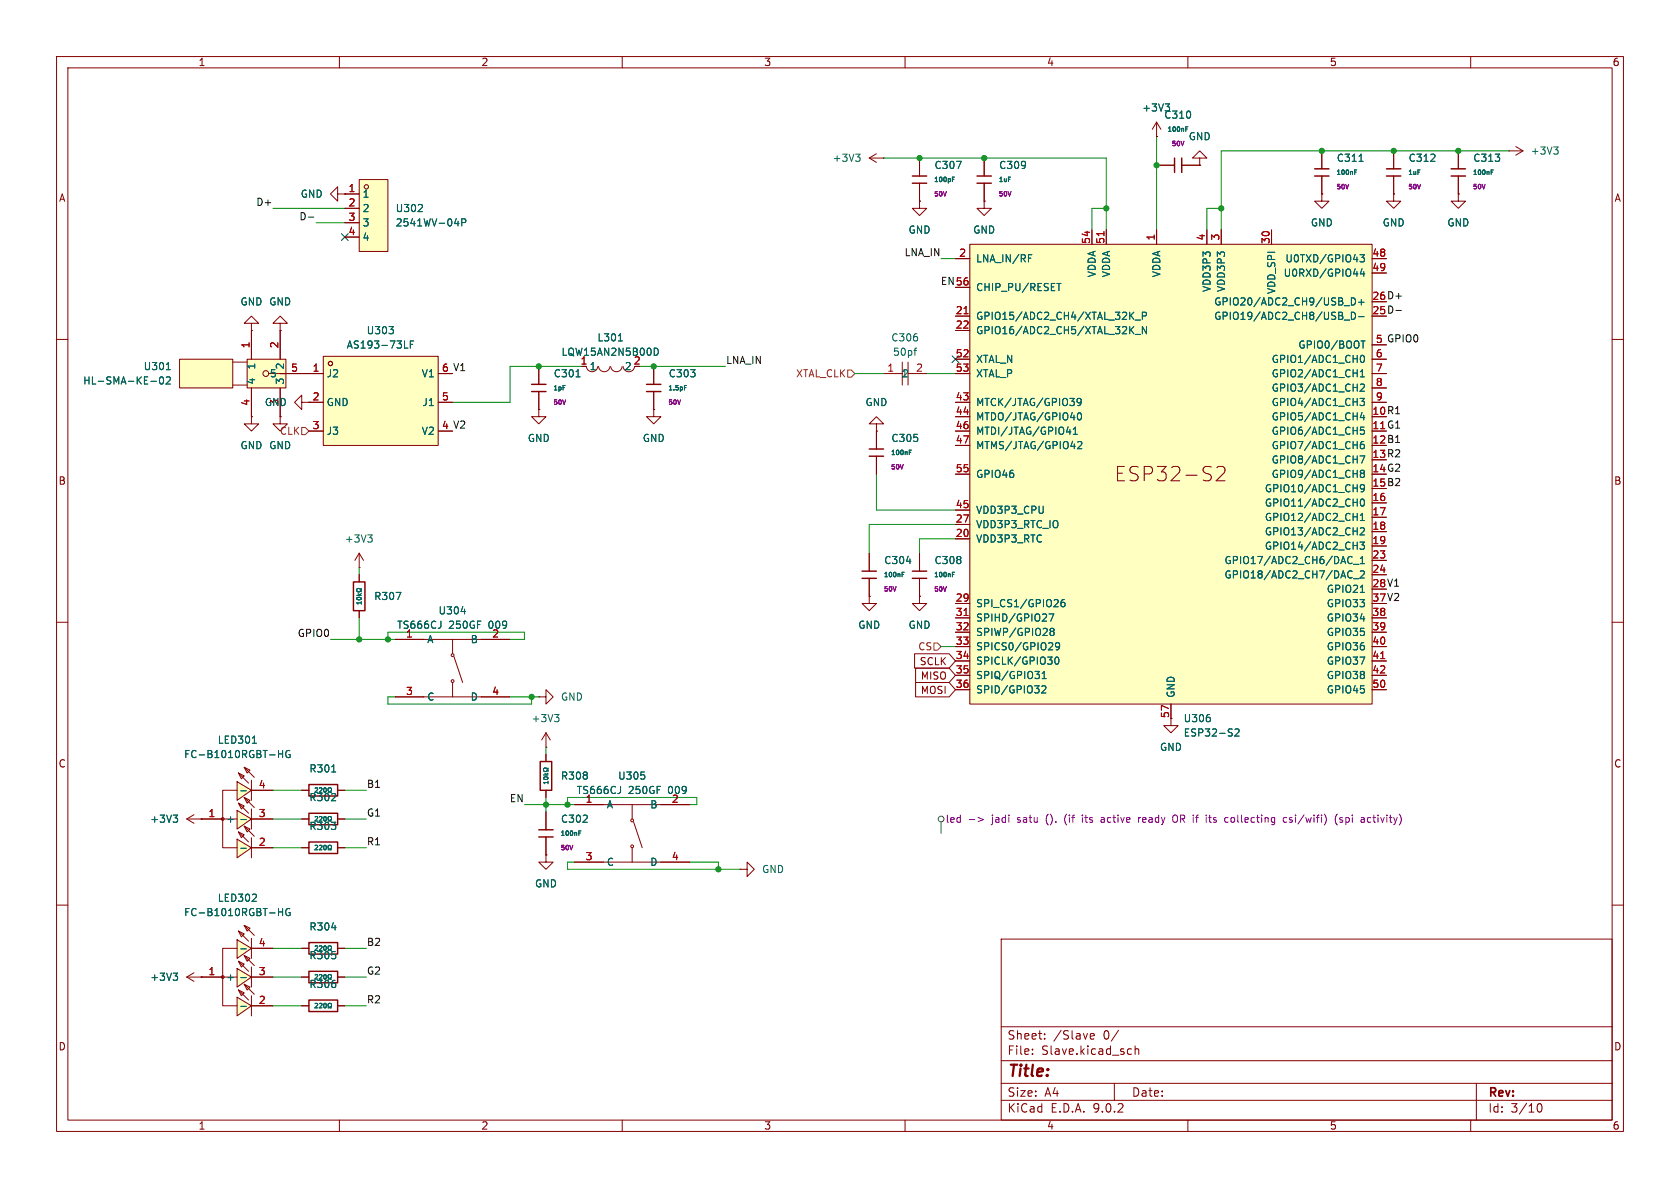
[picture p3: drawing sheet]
<svg xmlns="http://www.w3.org/2000/svg" width="297mm" height="210mm" viewBox="0 0 297 210" stroke-linecap="round" stroke-linejoin="round" font-family="sans-serif">
<g fill="none" stroke="#840000" stroke-width=".18">
<path d="M10 10h277v190h-277zM12 12h273v186h-273zM60 10v2M110 10v2M160 10v2M210 10v2M260 10v2M246.4 34.3v1.3h1.2l-1.2 1.2-1.3-1.2h1.3M246.4 34.3h.1M10 60h2M285 60h2M10 110h2"/>
<path d="M285 110h2M101.6 142.2h20.3M101.6 152.4h20.3M111.8 142.2v2.6M111.8 149.9v2.5M112 145.3l1.5 4.6M10 160h2M177 166h108v32h-108zM285 160h2M60 198v2M110 198v2M160 198v2"/>
<path d="M177 194.5h108M177 191.5h108M177 187.5h108M177 181.5h108M182.5 186.3v.1M182.5 185.5v.1M184.7 183.6v.1M184.7 182.8v.1M192.7 183.2l.8-.1-.1-.3-.4-.1-.3 .2 .1 .7h.6M197 191.5v3M197.7 182.1l-1.2 2M199.6 185.4l.4 .1"/>
<path d="M200 186.3l-.4 .1M200.7 185.5l.2-.1 .3 .1 .1 .9M200.7 184.9v1.5M210 198v2M260 198v2M261 191.5v6.5M271.7 195.7l.2-.5 .2-.1a.81 .81 0 0 1 .6 .6 .81 .81 0 0 1-.3 .8h-.4l-.3-.5"/>
<circle cx="111.8" cy="145" r=".25"/>
<circle cx="111.8" cy="149.6" r=".25"/>
</g>
<path d="M113.9 137.1v.5" fill="none" stroke="#006464" stroke-width=".18"/>
<g fill="#ffffc2">
<path d="M31.7 63.5h9.5v5.1h-9.5z"/>
<path d="M43.7 63.5h6.9v5.1h-6.9z"/>
</g>
<g fill="none" stroke="#840000" stroke-width=".18">
<path d="M204.5 29.2h3.1M208.9 29.2h3.2M212.1 27.9h1.3l-1.3-1.2-1.3 1.2h1.3v1.3M212.1 29.2h.1M246.4 26.7v3.1M246.4 31.1v3.2M257.8 34.3v1.3h1.3l-1.3 1.2-1.3-1.2h1.3M257.8 34.3h.1M257.8 26.7v3.1M257.8 31.1v3.2M266.7 26.7h.1M266.7 26.7h2.5"/>
<path d="M268 25.9l1.2 .8M269.2 26.7l-1.2 .7M44.4 57.2h1.3l-1.3-1.3-1.2 1.3h1.2v1.2M44.4 58.4h.1M44.4 58.4v5.1M49.5 57.2h1.3l-1.3-1.3-1.2 1.3h1.2v1.2M49.5 58.4h.1M49.5 58.4v5.1M31.7 63.5h9.5v5.1h-9.5zM41.1 64h2.6M41.1 68.1h2.6M43.7 63.5h6.9v5.1h-6.9z"/>
<path d="M44.4 73.7v1.2h1.3l-1.3 1.3-1.2-1.3h1.2M44.4 73.7h.1M44.4 68.6v5.1M47.5 66h7.1M49.5 73.7v1.2h1.3l-1.3 1.3-1.2-1.3h1.2M49.5 73.7h.1M49.5 68.6v5.1M53.3 71.1v-1.2l-1.2 1.2 1.2 1.3v-1.3h1.3M95.2 64.8v3.1M95.2 69.2v3.2M103.7 64.8a1.01 1.01 0 0 0 1 .9 1.01 1.01 0 0 0 1-.9M105.8 64.8a1.01 1.01 0 0 0 1 .9 1.01 1.01 0 0 0 1-.9"/>
<path d="M108 64.8a1.01 1.01 0 0 0 1 .9 1.01 1.01 0 0 0 1-.9M110.2 64.8a1.01 1.01 0 0 0 1 .9 1.01 1.01 0 0 0 1-.9M115.6 72.4v1.3h1.2l-1.2 1.2-1.3-1.2h1.3M115.6 72.4h.1M115.6 64.8v3.1M115.6 69.2v3.2M154.9 74.9h1.3l-1.3-1.2-1.2 1.2h1.2v1.3M154.9 76.2h.1M154.9 76.2v3.2M63.5 97.8v2.5M63.5 97.8l-.8 1.3M63.5 97.8l.8 1.3"/>
<path d="M154.9 80.6v3.2M63.5 100.3h.1M63.5 101.6v1.3M63.5 108v1.2M69.8 113h20.4M80 113v2.6M80.3 116.1l1.5 4.6M53.3 139.7h1.3M59.7 139.7h1.3M69.8 123.2h20.4M80 120.7v2.5M95.2 123.2h1.3v-1.3l1.3 1.3-1.3 1.3v-1.3"/>
<path d="M95.2 123.2h.1M96.5 132.1h.1M96.5 129.5l-.7 1.3M96.5 129.5l.8 1.3M96.5 129.5v2.6M96.5 133.4v1.2M96.5 139.7v1.3M33 144.8l1.3 .7M33 144.8h2.6M34.3 144l-1.3 .8M35.6 144.8h.1M53.3 144.8h1.3"/>
<path d="M53.3 149.9h1.3M59.7 144.8h1.3M59.7 149.9h1.3M130.8 153.7h1.3v-1.3l1.2 1.3-1.2 1.2v-1.2M130.8 153.7h.1M53.3 177.8h1.3M53.3 167.6h1.3M53.3 172.7h1.3M59.7 177.8h1.3M59.7 167.6h1.3M59.7 172.7h1.3"/>
<circle cx="47" cy="66" r=".51"/>
<circle cx="80" cy="115.8" r=".25"/>
<circle cx="80" cy="120.4" r=".25"/>
</g>
<g fill="none" stroke="#006464" stroke-width=".18">
<path d="M209.6 22.8h.3M209.6 22.4h.4M263.6 30.4h.3M263.6 30h.4M274.7 26h.8l-.5 .5M275.2 26.5l.3 .2v.3l-.3 .2M26.7 67.4h.9M28.3 66.7l.2-.1a.68 .68 0 0 1 .4 .7 .68 .68 0 0 1-.4 .6l-.2-.1-.1-.4zM29.4 65.3h.7M29.4 66.7l.5-.1 .2 .4-.8 .9h.8M101.8 66.6h.8M109.3 60.3h.7"/>
<path d="M115.7 61.5a.64 .64 0 0 1 .7 .7 .64 .64 0 0 1-.7 .6M121 68.5h.3M121 68.1h.4M160.7 80h.3M160.7 79.6h.4M65 94.6h.8l-.4 .4M65.6 95l.2 .3v.3l-.2 .2M63.1 105.2h.8M63.1 105.7a.39 .39 0 0 1 .5-.2 .39 .39 0 0 1 .2 .4 .39 .39 0 0 1-.4 .2 .39 .39 0 0 1-.3-.4zM63.3 104.9l.3 .3M63.9 104v.2h-.2a.34 .34 0 0 0-.5-.2 .34 .34 0 0 0-.1 .5l.4 .1 .4-.2v.2M63.9 106.3v.5"/>
<path d="M63.9 106.6h-.8l.2 .2M63.9 104.9l-.3 .3M70 104.7h.9l-.6 1.3M81.5 108.1h.8M55.7 139.3h.3l.2 .2-.5 .6M56.5 139.3h.3l.1 .2-.5 .6M57.3 140a.38 .38 0 0 1-.1-.5 .38 .38 0 0 1 .4-.2l.1 .3-.1 .4M58.6 136.5h.8M96.1 137h.8M96.1 137.4a.39 .39 0 0 1 .5-.1 .39 .39 0 0 1 .2 .4 .39 .39 0 0 1-.4 .1 .39 .39 0 0 1-.3-.4zM96.3 136.7l.4 .3M96.9 135.8v.2h-.2a.34 .34 0 0 0-.4-.2 .34 .34 0 0 0-.2 .5l.4 .1 .4-.2v.2"/>
<path d="M96.9 138.1v.5M96.9 138.3h-.8l.2 .3M96.9 136.7l-.3 .2M98 126.3h.8l-.4 .5M98.6 126.8l.2 .2v.3l-.2 .3M30.6 144.1h.8l-.4 .5M31.2 144.6l.2 .2v.3l-.2 .3M55.7 149.5l.3-.1 .2 .3-.5 .5h.5M55.7 144.4l.3-.1 .2 .3-.5 .5M56.5 149.5l.3-.1 .1 .3-.5 .5h.5M56.5 144.4l.3-.1 .1 .3-.5 .5M57.3 149.5l.1-.1a.39 .39 0 0 1 .3 .4 .39 .39 0 0 1-.4 .4l-.1-.3z"/>
<path d="M57.3 145.1a.38 .38 0 0 1-.1-.5 .38 .38 0 0 1 .4-.2l.1 .2-.1 .5M58 150.2h.2v-.1a.34 .34 0 0 1-.2-.5 .34 .34 0 0 1 .5-.1l.1 .3-.2 .4h.2M58.2 140.1v-.2a.34 .34 0 0 1-.2-.5 .34 .34 0 0 1 .5-.1l.1 .4-.2 .4M58.2 145.1v-.1a.34 .34 0 0 1-.2-.5 .34 .34 0 0 1 .5-.1l.1 .4-.2 .3M55.7 167.3l.3-.1 .2 .2-.5 .6M55.7 172.4l.3-.1 .2 .2-.5 .6M55.7 177.4h.3l.2 .2-.5 .6h.5M56.5 167.3l.3-.1 .1 .2-.5 .6M56.5 172.4l.3-.1 .1 .2-.5 .6M56.5 177.4h.3l.1 .2-.5 .6h.5M57.3 167.9a.38 .38 0 0 1-.1-.4 .38 .38 0 0 1 .4-.3l.1 .3-.1 .4M57.3 173a.38 .38 0 0 1-.1-.4 .38 .38 0 0 1 .4-.3l.1 .3-.1 .4"/>
<path d="M57.3 177.4h.1a.39 .39 0 0 1 .3 .4 .39 .39 0 0 1-.4 .3l-.1-.2zM58 178.2h.2v-.2a.34 .34 0 0 1-.2-.5 .34 .34 0 0 1 .5-.1l.1 .4-.2 .4h.2M58.2 168v-.2a.34 .34 0 0 1-.2-.4 .34 .34 0 0 1 .5-.2l.1 .4-.2 .4M58.2 173.1v-.2a.34 .34 0 0 1-.2-.4 .34 .34 0 0 1 .5-.2l.1 .4-.2 .4M58.6 164h.8"/>
</g>
<g fill="none" stroke="#840000" stroke-width=".25">
<path d="M207.6 27.9v2.6M208.9 27.9v2.6M245.1 29.8h2.5M245.1 31.1h2.5M256.5 29.8h2.6M256.5 31.1h2.6M94 67.9h2.5M94 69.2h2.5M114.3 67.9h2.5M114.3 69.2h2.5M153.7 79.4h2.5M153.7 80.6h2.5"/>
<path d="M62.5 102.9h2v5.1h-2zM54.6 138.7h5.1v2h-5.1zM95.5 134.6h2v5.1h-2zM54.6 148.8h5.1v2.1h-5.1zM54.6 143.8h5.1v2h-5.1zM54.6 176.8h5.1v2h-5.1zM54.6 166.6h5.1v2.1h-5.1zM54.6 171.7h5.1v2h-5.1z"/>
</g>
<g fill="#ffffc2">
<path d="M41.9 138.2l2.5 1.5-2.5 1.8z"/>
<path d="M41.9 143.3l2.5 1.5-2.5 1.8z"/>
<path d="M41.9 148.3l2.5 1.6-2.5 1.7z"/>
<path d="M42.2 136.7l1 .5-.5 .5z"/>
<path d="M42.2 142l1 .5-.5 .5z"/>
<path d="M42.2 147.1l1 .5-.5 .5z"/>
<path d="M43.2 135.6l1 .5-.5 .6z"/>
<path d="M43.2 141l1 .5-.5 .5z"/>
<path d="M43.2 146.1l1 .5-.5 .5z"/>
</g>
<g fill="none" stroke="#840000" stroke-width=".18">
<path d="M204.5 24.1h.1M204.5 21.6l-.8 1.3M204.5 21.6l.7 1.3M204.5 21.6v2.5M41.9 138.2l2.5 1.5-2.5 1.8zM41.9 139.7h-2.5v10.2h2.5M42.2 136.7l1 .5-.5 .5zM42.2 136.7l1.7 1.7M43.2 135.6l1 .5-.5 .6zM43.2 135.6l1.8 1.8M44.4 137.9v3.6M44.4 139.7h3.9"/>
<path d="M35.6 144.8h6.3M41.9 143.3l2.5 1.5-2.5 1.8zM41.9 148.3l2.5 1.6-2.5 1.7zM42.2 142l1 .5-.5 .5zM42.2 147.1l1 .5-.5 .5zM42.2 142l1.7 1.8M42.2 147.1l1.7 1.7M43.2 141l1 .5-.5 .5zM43.2 146.1l1 .5-.5 .5zM43.2 141l1.8 1.8M43.2 146.1l1.8 1.7M44.4 144.8h3.9"/>
<path d="M44.4 143v3.6M44.4 148.1v3.5M44.4 149.9h3.9M33 172.7l1.3 .8M33 172.7h2.6M34.3 172l-1.3 .7M35.6 172.7h.1"/>
<circle cx="39.4" cy="144.8" r=".25"/>
</g>
<path d="M206 18.4h.8l-.5 .4M206.5 18.8l.3 .3v.3M42.6 139.8h.9M44.6 131.4h.7M49.2 132.7v1.2M49.2 133.3h.8M50 132.7v1.2M51.2 132.7a.59 .59 0 0 0-.7 .6 .59 .59 0 0 0 .7 .6l.1-.5h-.2M42.6 144.9h.9M42.6 150h.9M30.6 172h.8l-.4 .5M31.2 172.5l.2 .3v.3l-.2 .2" fill="none" stroke="#006464" stroke-width=".18"/>
<g fill="#ffffc2">
<path d="M41.9 166.1l2.5 1.5-2.5 1.8z"/>
<path d="M41.9 171.2l2.5 1.5-2.5 1.8z"/>
<path d="M41.9 176.3l2.5 1.5-2.5 1.8z"/>
<path d="M42.2 164.6l1 .5-.5 .5z"/>
<path d="M42.2 169.9l1 .5-.5 .5z"/>
<path d="M42.2 175l1 .5-.5 .5z"/>
<path d="M43.2 163.6l1 .5-.5 .5z"/>
<path d="M43.2 168.9l1 .5-.5 .5z"/>
<path d="M43.2 174l1 .5-.5 .5z"/>
</g>
<g fill="none" stroke="#840000" stroke-width=".18">
<path d="M207 127v1.3h1.3l-1.3 1.2-1.3-1.2h1.3M35.6 172.7h6.3M41.9 166.1l2.5 1.5-2.5 1.8zM41.9 167.6h-2.5v10.2h2.5M41.9 171.2l2.5 1.5-2.5 1.8zM41.9 176.3l2.5 1.5-2.5 1.8zM42.2 164.6l1 .5-.5 .5zM42.2 169.9l1 .5-.5 .5zM42.2 175l1 .5-.5 .5zM42.2 164.6l1.7 1.8M42.2 169.9l1.7 1.8M42.2 175l1.7 1.8"/>
<path d="M43.2 163.6l1 .5-.5 .5zM43.2 168.9l1 .5-.5 .5zM43.2 174l1 .5-.5 .5zM43.2 163.6l1.8 1.8M43.2 168.9l1.8 1.8M43.2 174l1.8 1.8M44.4 172.7h3.9M44.4 165.9v3.5M44.4 170.9v3.6M44.4 176v3.6M44.4 167.6h3.9M44.4 177.8h3.9"/>
<circle cx="39.4" cy="172.7" r=".25"/>
</g>
<path d="M44.5 159.3h.8M45.3 158.2v.4M42.6 167.7h.9M42.6 172.8h.9M42.6 177.9h.9M49.2 160.6v1.3M49.2 161.2h.8M50 160.6v1.3M51.2 160.7a.59 .59 0 0 0-.7 .5 .59 .59 0 0 0 .7 .6l.1-.5h-.2" fill="none" stroke="#006464" stroke-width=".18"/>
<path d="M171.4 43.2h71.2v81.3h-71.2z" fill="#ffffc2"/>
<g fill="none" stroke="#840000" stroke-width=".18">
<path d="M59.7 34.3v-1.3l-1.3 1.3 1.3 1.3v-1.3h1.3M61 34.3h.1M153.7 27.9l1.2 .8M153.7 27.9h2.5M154.9 27.2l-1.2 .7M156.2 27.9h.1M162.6 35.6v1.2h1.2l-1.2 1.3-1.3-1.3h1.3M162.6 35.6h.1M162.6 27.9v3.2M162.6 32.4v3.2M174 35.6v1.2h1.3l-1.3 1.3-1.3-1.3h1.3M174 35.6h.1"/>
<path d="M174 27.9v3.2M174 32.4v3.2M233.7 34.3v1.3h1.2l-1.2 1.2-1.3-1.2h1.3M233.7 34.3h.1M233.7 26.7v3.1M233.7 31.1v3.2M168.9 45.7h2.5M168.9 50.8h2.5M168.9 55.9h2.5M168.9 58.4h2.5M171.4 43.2h71.2v81.3h-71.2zM193 40.6v2.6"/>
<path d="M195.6 40.6v2.6M204.5 40.6v2.6M213.4 40.6v2.6M215.9 40.6v2.6M224.8 40.6v2.6M242.6 45.7h2.5M242.6 48.3h2.5M95.2 72.4v1.3h1.3l-1.3 1.2-1.2-1.2h1.2M95.2 72.4h.1M156.2 66h3.3M159.5 64v4.1M160.5 66h3.3"/>
<path d="M160.5 64v4.1M168.9 63.5h2.5M168.9 66h2.5M168.9 71.1h2.5M168.9 73.7h2.5M168.9 76.2h2.5M168.9 78.7h2.5M242.6 63.5h2.5M242.6 66h2.5M242.6 71.1h2.5M242.6 61h2.5M242.6 68.6h2.5"/>
<path d="M153.7 97.8v3.2M162.6 97.8v3.2M168.9 83.8h2.5M168.9 90.2h2.5M168.9 92.7h2.5M168.9 95.3h2.5M215.1 82.7l.4-.3h.6a.69 .69 0 0 1 .3 1.1l-1.4 1.5h1.6M242.6 88.9h2.5M242.6 91.4h2.5M242.6 94h2.5M242.6 96.5h2.5M242.6 99.1h2.5"/>
<path d="M153.7 105.4v1.3h1.2l-1.2 1.3-1.3-1.3h1.3M153.7 105.4h.1M153.7 102.2v3.2M162.6 105.4v1.3h1.2l-1.2 1.3-1.3-1.3h1.3M162.6 105.4h.1M162.6 102.2v3.2M168.9 106.7h2.5M168.9 109.2h2.5M168.9 111.8h2.5M168.9 114.3h2.5M168.9 116.8h2.5M168.9 119.4h2.5"/>
<path d="M242.6 109.2h2.5M242.6 111.8h2.5M242.6 114.3h2.5M242.6 116.8h2.5M242.6 119.4h2.5M242.6 101.6h2.5M168.9 121.9h2.5M207 124.5v2.5M242.6 121.9h2.5M96.5 151.1v1.3h1.3l-1.3 1.3-1.3-1.3h1.3M96.5 151.1h.1M96.5 143.5v3.2"/>
<path d="M96.5 148v3.1"/>
</g>
<g fill="none" stroke="#006464" stroke-width=".18">
<path d="M151.3 27.2h.7l-.4 .5M151.8 27.7l.2 .3v.3l-.2 .2M168.4 31.7h.2M168.4 31.3h.4M169.1 28.5h.8l-.5 1.3M239.5 30.4h.3M239.5 30h.4M240.3 28.5h.7M181.8 45.6h.4M181.8 45h.6M186.8 50.1h.8M187.2 50.1v1.3"/>
<path d="M199.9 55.7l.5 .8M199.9 58.3l.5 .7M200.4 55.2l-.7 .7M200.4 57.7l-.7 .8M200.7 56.6h1M200.7 59.1h1M202 55.9l.6-.1 .1-.2-.1-.3-.6-.1v1.3M202.7 57.7v1.3l-.7-1.3v1.3M237.6 56.6h1M238.9 55.2a.64 .64 0 0 1 .7 .6 .64 .64 0 0 1-.7 .7zM238.9 52.6a.64 .64 0 0 1 .7 .7 .64 .64 0 0 1-.7 .6zM240.2 53.4h1"/>
<path d="M240.2 56h1M240.4 45h.8l-.4 .5 .4 .1v.6l-.2 .1-.6-.1M240.7 53v.9M240.8 47.5l-.3 .9h.8M241.1 48v.8M161.6 62h.4M162 61.5l-.2 .1M188.5 76.4h.8M189.1 70.4h.8l-.4 .5M189.1 75.9v.9M189.3 78.9h.8M189.7 76.8h.8"/>
<path d="M189.7 75.9l.4-.4v1.3M189.9 71v.6M190.5 78.2l.5-.2 .3 .4-.8 .9h.8M190.6 73.1l.2-.1a.68 .68 0 0 1 .4 .6 .68 .68 0 0 1-.4 .6l-.2-.1-.1-.3zM191.1 71l-.2 .2h-.4l-.1-.2 .1-.5 .4-.1 .2 .2a.84 .84 0 0 1-.3 1.1h-.3M240.4 70.4h.8l-.4 .5 .4 .1v.6l-.2 .1-.6-.1M240.5 68l.5-.1 .2 .4-.8 .9h.8M240.5 66.6h.7M240.5 65.7l.3-.4v1.3M240.6 60.3h.7M240.7 62.9l.1-.1a.68 .68 0 0 1 .4 .6 .68 .68 0 0 1-.4 .7 .84 .84 0 0 1-.1-1.2zM240.8 72.9l-.3 .9h.8"/>
<path d="M241 60.3v1.2M241.1 78l-.4 .1a.86 .86 0 0 0 0 1.2l.5-.1v-.4l-.2-.3-.4 .1-.1 .2M241.1 73.4v.8M241.2 75.5h-.7v.6l.2-.1 .4 .1 .1 .1v.5l-.2 .1-.5-.1M160.3 99.2h.7M238.8 98.4l.2 .1M239 99.5l-.2 .1M239.2 91.4h.7M239.3 99.8h.9M239.9 90.7v1.3M240.4 95.8h.8l-.4 .5 .4 .1v.6l-.2 .1-.6-.1M240.4 80.6h.9l-.6 1.3"/>
<path d="M240.5 93.4l.5-.1 .2 .4-.8 .9h.8M240.5 91.1l.3-.4v1.3M240.5 98.7l.3-.3v1.2M240.5 92h.7M240.5 99.6h.7M240.7 88.3l.1-.1a.68 .68 0 0 1 .4 .6 .68 .68 0 0 1-.4 .7 .84 .84 0 0 1-.1-1.2zM240.7 83.7l-.2-.3 .2-.3h.3l.2 .3-.2 .3M240.7 83.7l-.2 .2v.4l.2 .1 .4-.1 .1-.1v-.3l-.2-.2M240.7 83.7h.3M241.2 86.2l-.2 .3-.4-.1-.1-.2 .1-.5h.4l.2 .1a.84 .84 0 0 1-.4 1.1h-.2M159.5 101.5h.2M159.5 101.2h.4"/>
<path d="M168.4 101.5h.2M168.4 101.2h.4M184.2 120h.8M184.2 119.1l.4-.4v1.3M185.4 108.5h.9l-.5 1.3M185.9 111.6l-.3-.2 .3-.3h.2l.3 .2-.3 .3M185.9 111.6l-.3 .3 .1 .3 .2 .1h.3l.2-.2v-.2l-.3-.3M185.9 111.6h.2M186.6 116.3l.2-.2a.68 .68 0 0 1 .4 .7 .68 .68 0 0 1-.4 .6l-.2-.1-.1-.4zM187.3 114.2l-.2 .2-.4-.1-.1-.1 .1-.5 .4-.1 .2 .1a.84 .84 0 0 1-.3 1.2h-.3M188.2 106l-.4 .1a.86 .86 0 0 0 0 1.2l.4-.2 .1-.4-.3-.2h-.2l-.2 .2M239.3 102.3h.9"/>
<path d="M240.5 101l.5-.1 .2 .4-.8 .9h.8M240.5 104.7h.7M184.2 121.4l.5-.2 .2 .4-.8 .9h.8M213.9 126.9v.6M218.3 129l.5-.2 .3 .4-.8 .9h.8M102.3 147.3h.3M102.3 146.9h.4"/>
</g>
<path d="M170.4 55.5h.7M195.2 40.9v.8M170.4 108.8h.7M244.1 116.4h.7" fill="none" stroke="#a90000" stroke-width=".18"/>
<path d="M161.3 31.1h2.5M161.3 32.4h2.5M172.7 31.1h2.6M172.7 32.4h2.6M232.4 29.8h2.5M232.4 31.1h2.5M152.4 101h2.5M152.4 102.2h2.5M161.3 101h2.5M161.3 102.2h2.5M95.2 146.7h2.6M95.2 148h2.6" fill="none" stroke="#840000" stroke-width=".25"/>
<path d="M63.5 31.8h5.1v12.7h-5.1z" fill="#ffffc2"/>
<g fill="none" stroke="#840000" stroke-width=".18">
<path d="M61 34.3h2.5M61 36.8h2.5M61 39.4h2.5M63.5 31.8h5.1v12.7h-5.1zM61 41.9h2.5"/>
<circle cx="64.8" cy="33" r=".38"/>
</g>
<path d="M73.9 37.4h.8M74.6 36.3v.4M80.4 39.5h.7M81 39.1v.8M81.6 39.3h.6l.2-.2-.1-.3-.7-.1v1.2" fill="none" stroke="#006464" stroke-width=".18"/>
<path d="M57.1 63h20.4v15.7h-20.4z" fill="#ffffc2"/>
<g fill="none" stroke="#840000" stroke-width=".18">
<path d="M61 34.3h.1M61 34.3h2.5M61 36.8h2.5M61 39.4h2.5M162.6 35.6h.1M162.6 27.9v3.2M162.6 32.4v3.2M174 35.6h.1M174 27.9v3.2M174 32.4v3.2M204.5 24.1h.1M204.5 29.2h3.1"/>
<path d="M208.9 29.2h3.2M212.1 29.2h.1M233.7 34.3h.1M233.7 26.7v3.1M233.7 31.1v3.2M246.4 34.3h.1M246.4 26.7v3.1M246.4 31.1v3.2M257.8 34.3h.1M257.8 26.7v3.1M257.8 31.1v3.2M44.4 58.4h.1"/>
<path d="M44.4 58.4v5.1M49.5 58.4h.1M49.5 58.4v5.1M61 41.9h2.5M168.9 45.7h2.5M168.9 50.8h2.5M168.9 55.9h2.5M168.9 58.4h2.5M193 40.6v2.6M195.6 40.6v2.6M204.5 40.6v2.6M213.4 40.6v2.6"/>
<path d="M215.9 40.6v2.6M224.8 40.6v2.6M242.6 45.7h2.5M242.6 48.3h2.5M44.4 73.7h.1M44.4 68.6v5.1M49.5 73.7h.1M49.5 66h7.6M49.5 68.6v5.1M54.6 71.1h2.5M54.6 76.2h2.5M57.1 63h20.4v15.7h-20.4z"/>
<path d="M77.5 66h2.5M77.5 71.1h2.5M95.2 72.4h.1M95.2 64.8v3.1M95.2 69.2v3.2M115.6 72.4h.1M115.6 64.8v3.1M115.6 69.2v3.2M154.9 76.2h.1M154.9 76.2v3.2M168.9 66h2.5M168.9 71.1h2.5"/>
<path d="M168.9 76.2h2.5M168.9 63.5h2.5M168.9 73.7h2.5M168.9 78.7h2.5M242.6 66h2.5M242.6 71.1h2.5M242.6 63.5h2.5M242.6 61h2.5M242.6 68.6h2.5M153.7 97.8v3.2M154.9 80.6v3.2M162.6 97.8v3.2"/>
<path d="M168.9 83.8h2.5M168.9 90.2h2.5M168.9 92.7h2.5M168.9 95.3h2.5M242.6 88.9h2.5M242.6 91.4h2.5M242.6 94h2.5M242.6 96.5h2.5M242.6 99.1h2.5M63.5 101.6v1.3M63.5 108v1.2M69.8 113h5.1"/>
<path d="M85.1 113h5.1M153.7 105.4h.1M153.7 102.2v3.2M161.7 115.6h6.1l1.1 1.2-1.1 1.3h-6.1zM161.9 118.1h5.9l1.1 1.3-1.1 1.3h-5.9zM162.6 105.4h.1M162.6 102.2v3.2M168.9 106.7h2.5M168.9 109.2h2.5M168.9 111.8h2.5M168.9 114.3h2.5M168.9 116.8h2.5"/>
<path d="M168.9 119.4h2.5M242.6 109.2h2.5M242.6 111.8h2.5M242.6 114.3h2.5M242.6 116.8h2.5M242.6 119.4h2.5M242.6 101.6h2.5M44.4 139.7h3.9M53.3 139.7h1.3M59.7 139.7h1.3M69.8 123.2h5.1M85.1 123.2h5.1"/>
<path d="M96.5 133.4v1.2M96.5 139.7v1.3M161.9 120.6h5.9l1.1 1.3-1.1 1.3h-5.9zM168.9 121.9h2.5M207 124.5v2.5M242.6 121.9h2.5M35.6 144.8h.1M35.6 144.8h3.8M44.4 149.9h3.9M44.4 144.8h3.9M53.3 149.9h1.3M53.3 144.8h1.3"/>
<path d="M59.7 149.9h1.3M59.7 144.8h1.3M96.5 151.1h.1M96.5 143.5v3.2M96.5 148v3.1M101.6 142.2h5.1M101.6 152.4h5.1M116.8 142.2h5.1M116.8 152.4h5.1M35.6 172.7h.1M35.6 172.7h3.8M44.4 177.8h3.9"/>
<path d="M44.4 167.6h3.9M44.4 172.7h3.9M53.3 177.8h1.3M53.3 167.6h1.3M53.3 172.7h1.3M59.7 177.8h1.3M59.7 167.6h1.3M59.7 172.7h1.3"/>
<circle cx="58.4" cy="64.3" r=".38"/>
</g>
<g fill="none" stroke="#006464" stroke-width=".18">
<path d="M206 18.4h.8l-.5 .4M206.5 18.8l.3 .3v.3M73.9 37.4h.8M74.6 36.3v.4M80.4 39.5h.7M81 39.1v.8M81.6 39.3h.6l.2-.2-.1-.3-.7-.1v1.2M168.4 31.7h.2M168.4 31.3h.4M169.1 28.5h.8l-.5 1.3M209.6 22.8h.3M209.6 22.4h.4"/>
<path d="M239.5 30.4h.3M239.5 30h.4M240.3 28.5h.7M263.6 30.4h.3M263.6 30h.4M68.8 57.7h.7l-.4 .5M69.5 58.3v.6M181.8 45.6h.4M181.8 45h.6M186.8 50.1h.8M187.2 50.1v1.3M199.9 55.7l.5 .8"/>
<path d="M199.9 58.3l.5 .7M200.4 55.2l-.7 .7M200.4 57.7l-.7 .8M200.7 56.6h1M200.7 59.1h1M202 55.9l.6-.1 .1-.2-.1-.3-.6-.1v1.3M202.7 57.7v1.3l-.7-1.3v1.3M237.6 56.6h1M238.9 55.2a.64 .64 0 0 1 .7 .6 .64 .64 0 0 1-.7 .7zM238.9 52.6a.64 .64 0 0 1 .7 .7 .64 .64 0 0 1-.7 .6zM240.2 53.4h1M240.2 56h1"/>
<path d="M240.4 45h.8l-.4 .5 .4 .1v.6l-.2 .1-.6-.1M240.7 53v.9M240.8 47.5l-.3 .9h.8M241.1 48v.8M26.7 67.4h.9M28.3 66.7l.2-.1a.68 .68 0 0 1 .4 .7 .68 .68 0 0 1-.4 .6l-.2-.1-.1-.4zM29.4 66.7l.5-.1 .2 .4-.8 .9h.8M29.4 65.3h.7M71.5 61.5h.6M72.5 60.9h.5M73.1 60.3h-.6v1.2M101.8 66.6h.8"/>
<path d="M109.3 60.3h.7M115.7 61.5a.64 .64 0 0 1 .7 .7 .64 .64 0 0 1-.7 .6M121 68.5h.3M121 68.1h.4M160.7 80h.3M160.7 79.6h.4M188.5 76.4h.8M189.1 70.4h.8l-.4 .5M189.1 75.9v.9M189.3 78.9h.8M189.7 76.8h.8M189.7 75.9l.4-.4v1.3"/>
<path d="M189.9 71v.6M190.5 78.2l.5-.2 .3 .4-.8 .9h.8M190.6 73.1l.2-.1a.68 .68 0 0 1 .4 .6 .68 .68 0 0 1-.4 .6l-.2-.1-.1-.3zM191.1 71l-.2 .2h-.4l-.1-.2 .1-.5 .4-.1 .2 .2a.84 .84 0 0 1-.3 1.1h-.3M240.4 70.4h.8l-.4 .5 .4 .1v.6l-.2 .1-.6-.1M240.5 66.6h.7M240.5 68l.5-.1 .2 .4-.8 .9h.8M240.5 65.7l.3-.4v1.3M240.6 60.3h.7M240.7 62.9l.1-.1a.68 .68 0 0 1 .4 .6 .68 .68 0 0 1-.4 .7 .84 .84 0 0 1-.1-1.2zM240.8 72.9l-.3 .9h.8M241 60.3v1.2"/>
<path d="M241.1 78l-.4 .1a.86 .86 0 0 0 0 1.2l.5-.1v-.4l-.2-.3-.4 .1-.1 .2M241.1 73.4v.8M241.2 75.5h-.7v.6l.2-.1 .4 .1 .1 .1v.5l-.2 .1-.5-.1M160.3 99.2h.7M238.8 98.4l.2 .1M239 99.5l-.2 .1M239.2 91.4h.7M239.3 99.8h.9M239.9 90.7v1.3M240.4 95.8h.8l-.4 .5 .4 .1v.6l-.2 .1-.6-.1M240.4 80.6h.9l-.6 1.3M240.5 93.4l.5-.1 .2 .4-.8 .9h.8"/>
<path d="M240.5 91.1l.3-.4v1.3M240.5 98.7l.3-.3v1.2M240.5 92h.7M240.5 99.6h.7M240.7 88.3l.1-.1a.68 .68 0 0 1 .4 .6 .68 .68 0 0 1-.4 .7 .84 .84 0 0 1-.1-1.2zM240.7 83.7l-.2-.3 .2-.3h.3l.2 .3-.2 .3M240.7 83.7l-.2 .2v.4l.2 .1 .4-.1 .1-.1v-.3l-.2-.2M240.7 83.7h.3M241.2 86.2l-.2 .3-.4-.1-.1-.2 .1-.5h.4l.2 .1a.84 .84 0 0 1-.4 1.1h-.2M63.1 105.2h.8M63.1 105.7a.39 .39 0 0 1 .5-.2 .39 .39 0 0 1 .2 .4 .39 .39 0 0 1-.4 .2 .39 .39 0 0 1-.3-.4zM63.3 104.9l.3 .3"/>
<path d="M63.9 104v.2h-.2a.34 .34 0 0 0-.5-.2 .34 .34 0 0 0-.1 .5l.4 .1 .4-.2v.2M63.9 106.3v.5M63.9 106.6h-.8l.2 .2M63.9 104.9l-.3 .3M70 104.7h.9l-.6 1.3M81.5 108.1h.8M159.5 101.5h.2M159.5 101.2h.4M168.4 101.5h.2M168.4 101.2h.4M184.2 120h.8M184.2 119.1l.4-.4v1.3"/>
<path d="M185.4 108.5h.9l-.5 1.3M185.9 111.6l-.3 .3 .1 .3 .2 .1h.3l.2-.2v-.2l-.3-.3M185.9 111.6l-.3-.2 .3-.3h.2l.3 .2-.3 .3M185.9 111.6h.2M186.6 116.3l.2-.2a.68 .68 0 0 1 .4 .7 .68 .68 0 0 1-.4 .6l-.2-.1-.1-.4zM187.3 114.2l-.2 .2-.4-.1-.1-.1 .1-.5 .4-.1 .2 .1a.84 .84 0 0 1-.3 1.2h-.3M188.2 106l-.4 .1a.86 .86 0 0 0 0 1.2l.4-.2 .1-.4-.3-.2h-.2l-.2 .2M239.3 102.3h.9M240.5 104.7h.7M240.5 101l.5-.1 .2 .4-.8 .9h.8M42.6 139.8h.9M44.6 131.4h.7"/>
<path d="M49.2 132.7v1.2M49.2 133.3h.8M50 132.7v1.2M51.2 132.7a.59 .59 0 0 0-.7 .6 .59 .59 0 0 0 .7 .6l.1-.5h-.2M55.7 139.3h.3l.2 .2-.5 .6M56.5 139.3h.3l.1 .2-.5 .6M57.3 140a.38 .38 0 0 1-.1-.5 .38 .38 0 0 1 .4-.2l.1 .3-.1 .4M58.6 136.5h.8M96.1 137h.8M96.1 137.4a.39 .39 0 0 1 .5-.1 .39 .39 0 0 1 .2 .4 .39 .39 0 0 1-.4 .1 .39 .39 0 0 1-.3-.4zM96.3 136.7l.4 .3M96.9 135.8v.2h-.2a.34 .34 0 0 0-.4-.2 .34 .34 0 0 0-.2 .5l.4 .1 .4-.2v.2"/>
<path d="M96.9 138.1v.5M96.9 138.3h-.8l.2 .3M96.9 136.7l-.3 .2M113.9 137.1v.5M184.2 121.4l.5-.2 .2 .4-.8 .9h.8M213.9 126.9v.6M218.3 129l.5-.2 .3 .4-.8 .9h.8M30.6 144.1h.8l-.4 .5M31.2 144.6l.2 .2v.3l-.2 .3M42.6 144.9h.9M42.6 150h.9M44.5 159.3h.8"/>
<path d="M45.3 158.2v.4M55.7 149.5l.3-.1 .2 .3-.5 .5h.5M55.7 144.4l.3-.1 .2 .3-.5 .5M56.5 149.5l.3-.1 .1 .3-.5 .5h.5M56.5 144.4l.3-.1 .1 .3-.5 .5M57.3 149.5l.1-.1a.39 .39 0 0 1 .3 .4 .39 .39 0 0 1-.4 .4l-.1-.3zM57.3 145.1a.38 .38 0 0 1-.1-.5 .38 .38 0 0 1 .4-.2l.1 .2-.1 .5M58 150.2h.2v-.1a.34 .34 0 0 1-.2-.5 .34 .34 0 0 1 .5-.1l.1 .3-.2 .4h.2M58.2 140.1v-.2a.34 .34 0 0 1-.2-.5 .34 .34 0 0 1 .5-.1l.1 .4-.2 .4M58.2 145.1v-.1a.34 .34 0 0 1-.2-.5 .34 .34 0 0 1 .5-.1l.1 .4-.2 .3M102.3 147.3h.3M102.3 146.9h.4"/>
<path d="M30.6 172h.8l-.4 .5M31.2 172.5l.2 .3v.3l-.2 .2M42.6 167.7h.9M42.6 172.8h.9M42.6 177.9h.9M49.2 160.6v1.3M49.2 161.2h.8M50 160.6v1.3M51.2 160.7a.59 .59 0 0 0-.7 .5 .59 .59 0 0 0 .7 .6l.1-.5h-.2M55.7 167.3l.3-.1 .2 .2-.5 .6M55.7 172.4l.3-.1 .2 .2-.5 .6M55.7 177.4h.3l.2 .2-.5 .6h.5"/>
<path d="M56.5 167.3l.3-.1 .1 .2-.5 .6M56.5 172.4l.3-.1 .1 .2-.5 .6M56.5 177.4h.3l.1 .2-.5 .6h.5M57.3 167.9a.38 .38 0 0 1-.1-.4 .38 .38 0 0 1 .4-.3l.1 .3-.1 .4M57.3 173a.38 .38 0 0 1-.1-.4 .38 .38 0 0 1 .4-.3l.1 .3-.1 .4M57.3 177.4h.1a.39 .39 0 0 1 .3 .4 .39 .39 0 0 1-.4 .3l-.1-.2zM58 178.2h.2v-.2a.34 .34 0 0 1-.2-.5 .34 .34 0 0 1 .5-.1l.1 .4-.2 .4h.2M58.2 168v-.2a.34 .34 0 0 1-.2-.4 .34 .34 0 0 1 .5-.2l.1 .4-.2 .4M58.2 173.1v-.2a.34 .34 0 0 1-.2-.4 .34 .34 0 0 1 .5-.2l.1 .4-.2 .4M58.6 164h.8"/>
</g>
<g fill="none" stroke="#484848" stroke-width=".18">
<path d="M166.4 145.3v2"/>
<circle cx="166.4" cy="144.8" r=".51"/>
</g>
<g fill="none" stroke="#840084" stroke-width=".18">
<path d="M171.3 144.9h1M172.9 144.5l1 .4-1 .3M188.3 144.3l-.1 .5 .1 .7M191.4 144.1v.1M191.4 144.5v.9M194.7 144.6h.5M195.2 144.8l-.4 .1-.2 .2 .2 .3 .4-.1M201.3 144.5v.9M201.6 144.5l-.3 .3M202.1 144.6v.7M202.6 144.8l-.6 .1M207.5 144.2l.1-.1a.43 .43 0 0 1 .6 .4v.4a.42 .42 0 0 1-.2 .4 .42 .42 0 0 1-.5 0"/>
<path d="M213.7 144.5h.5M214 145.4h.2M214.5 145.3l.1 .1M214.7 144.5l-.2 .2 .2 .2M218.1 144.6l-.3-.1-.2 .3 .1 .4 .1 .2 .3-.1M227.5 144.6l-.4-.1-.2 .3 .1 .5h.5M228.4 144.6l-.3-.1-.2 .2 .1 .2 .4 .1v.3h-.5M236.4 143.9a1.46 1.46 0 0 0 0 1.9M237.3 144.6l-.3-.1-.2 .2 .1 .2 .4 .1v.3h-.5M237.9 145.3l.1 .1M237.9 144.5v1.3M238 144.5l-.1 .1"/>
<path d="M241.8 145.2l.2 .2 .3-.1M242.3 144.6l-.3-.1-.2 .1M242.7 144.5h.5"/>
</g>
<path d="M53.3 75.6h.7l.6 .6-.6 .6h-.7zM149.9 65.4h.6l.6 .6-.6 .7h-.6zM165.1 113.7h.6l.7 .6-.7 .6h-.6z" fill="none" stroke="#725600" stroke-width=".18"/>
<path d="M54.5 38.4h1M246.8 54.9h1" fill="none" stroke="#0f0f0f" stroke-width=".18"/>
<g fill="none" stroke="#009600" stroke-width=".18">
<path d="M48.3 36.8h12.7M55.9 39.4h5.1M156.2 27.9h39.4v12.7M195.6 36.8h-2.6v3.8M204.5 24.1v16.5M215.9 36.8h-2.5v3.8M266.7 26.7h-50.8v13.9M166.4 45.7h2.5M102.9 64.8h-12.7v6.3h-10.2M113 64.8h15.3M151.1 66h5.1M163.8 66h5.1"/>
<path d="M154.9 83.8v6.4h14M168.9 92.7h-15.2v5.1M168.9 95.3h-6.3v2.5M58.4 113h11.4M63.5 100.3v1.3M63.5 109.2v3.8M68.6 113v-1.2h24.1v1.2h-2.5M166.4 114.3h2.5M48.3 139.7h5M61 139.7h3.8M69.8 123.2h-1.2v1.3h25.4v-1.3M90.2 123.2h5"/>
<path d="M96.5 132.1v1.3M48.3 149.9h5M48.3 144.8h5M61 149.9h3.8M61 144.8h3.8M92.7 142.2h8.9M96.5 141v2.5M100.3 142.2v-1.2h22.9v1.2h-1.3M101.6 152.4h-1.3v1.3h30.5M121.9 152.4h5.1v1.3M48.3 177.8h5M48.3 172.7h5"/>
<path d="M48.3 167.6h5M61 177.8h3.8M61 172.7h3.8M61 167.6h3.8"/>
</g>
<path d="M60.4 41.3l1.2 1.2M61.6 41.3l-1.2 1.2M168.3 62.9l1.2 1.2M169.5 62.9l-1.2 1.2" fill="none" stroke="#000084" stroke-width=".18"/>
<path d="M170.4 55.5h.7M195.2 40.9v.8M170.4 108.8h.7M244.1 116.4h.7" fill="none" stroke="#a90000" stroke-width=".18"/>
<g fill="#009600" stroke="#009600" stroke-width=".18">
<circle cx="68.6" cy="113" r=".46"/>
<circle cx="94" cy="123.2" r=".46"/>
<circle cx="63.5" cy="113" r=".46"/>
<circle cx="257.8" cy="26.7" r=".46"/>
<circle cx="204.5" cy="29.2" r=".46"/>
<circle cx="215.9" cy="36.8" r=".46"/>
<circle cx="233.7" cy="26.7" r=".46"/>
<circle cx="246.4" cy="26.7" r=".46"/>
<circle cx="195.6" cy="36.8" r=".46"/>
<circle cx="127" cy="153.7" r=".46"/>
<circle cx="96.5" cy="142.2" r=".46"/>
<circle cx="100.3" cy="142.2" r=".46"/>
<circle cx="115.6" cy="64.8" r=".46"/>
<circle cx="162.6" cy="27.9" r=".46"/>
<circle cx="95.2" cy="64.8" r=".46"/>
<circle cx="174" cy="27.9" r=".46"/>
</g>
<text font-size="3.5" fill="#840000" x="197" y="85.3">ESP32-S2</text>
<text font-size="2.8" fill="#840000" x="178" y="190.9">Title:</text>
<g font-size="2.1" fill="#840000">
<text x="178" y="184">Sheet:</text>
<text x="186.2" y="184">/Slave</text>
<text x="195.1" y="184">0/</text>
<text x="178" y="186.7">File:</text>
<text x="184.1" y="186.7">Slave.kicad_sch</text>
<text x="178" y="196.9">KiCad</text>
<text x="178" y="194.1">Size:</text>
<text x="184.7" y="194.1">A4</text>
<text x="185.7" y="196.9">E.D.A.</text>
<text x="193.3" y="196.9">9.0.2</text>
<text x="200" y="194.1">Date:</text>
<text x="263" y="194.3">Rev:</text>
<text x="263" y="196.9">Id:</text>
<text x="267.1" y="196.9">3/10</text>
</g>
<g font-size="1.8" fill="#840000">
<text x="35" y="11.9">1</text>
<text x="85" y="11.9">2</text>
<text x="135" y="11.9">3</text>
<text x="185" y="11.9">4</text>
<text x="235" y="11.9">5</text>
<text x="285" y="11.9">6</text>
<text x="10.3" y="35.9">A</text>
<text x="285.3" y="35.9">A</text>
<text x="242.5" y="53.1">26 D+</text>
<text x="242.5" y="55.6">25 D-</text>
<text x="55.2" y="70.9">2</text>
<text x="78" y="75.9">4 V2</text>
<text x="242.5" y="73.4">10 R1</text>
<text x="242.5" y="78.5">12 B1</text>
<text x="242.5" y="81">13 R2</text>
<text x="242.5" y="83.6">14 G2</text>
<text x="10.3" y="85.9">B</text>
<text x="242.5" y="86.1">15 B2</text>
<text x="285.3" y="85.9">B</text>
<text x="242.5" y="103.9">28 V1</text>
<text x="242.5" y="106.4">37 V2</text>
<text x="162.5" y="117.8">SCLK</text>
<text x="162.7" y="120.3">MISO</text>
<text x="162.7" y="122.9">MOSI</text>
<text x="10.3" y="135.9">C</text>
<text x="285.3" y="135.9">C</text>
<text x="10.3" y="185.9">D</text>
<text x="285.3" y="185.9">D</text>
<text x="35" y="199.9">1</text>
<text x="85" y="199.9">2</text>
<text x="135" y="199.9">3</text>
<text x="185" y="199.9">4</text>
<text x="235" y="199.9">5</text>
<text x="285" y="199.9">6</text>
</g>
<g font-size="1.8" fill="#006464">
<text x="201.8" y="19.9">+3V3</text>
<text x="205.7" y="21.2">C310</text>
<text x="147.1" y="28.8">+3V3</text>
<text x="210.1" y="25">GND</text>
<text x="236.2" y="28.8">C311</text>
<text x="248.9" y="28.8">C312</text>
<text x="260.4" y="28.8">C313</text>
<text x="270.5" y="27.5">+3V3</text>
<text x="53.1" y="35.2">GND</text>
<text x="64" y="35.2">1</text>
<text x="165.1" y="30.1">C307</text>
<text x="176.5" y="30.1">C309</text>
<text x="64" y="37.7">2</text>
<text x="64" y="40.2">3</text>
<text x="69.9" y="37.7">U302</text>
<text x="69.9" y="40.2">2541WV-04P</text>
<text x="160.5" y="41.5">GND</text>
<text x="172" y="41.5">GND</text>
<text x="231.6" y="40.2">GND</text>
<text x="244.3" y="40.2">GND</text>
<text x="255.8" y="40.2">GND</text>
<text x="64" y="42.8">4</text>
<text x="172.5" y="46.6">LNA_IN/RF</text>
<text x="227.1" y="46.6">U0TXD/GPIO43</text>
<text x="172.5" y="51.7">CHIP_PU/RESET</text>
<text x="193.9" y="49.1" transform="rotate(-90 193.9 49.1)">VDDA</text>
<text x="196.4" y="49.1" transform="rotate(-90 196.4 49.1)">VDDA</text>
<text x="205.3" y="49.1" transform="rotate(-90 205.3 49.1)">VDDA</text>
<text x="214.2" y="51.7" transform="rotate(-90 214.2 51.7)">VDD3P3</text>
<text x="216.8" y="51.7" transform="rotate(-90 216.8 51.7)">VDD3P3</text>
<text x="225.7" y="52.1" transform="rotate(-90 225.7 52.1)">VDD_SPI</text>
<text x="226.8" y="49.1">U0RXD/GPIO44</text>
<text x="42.4" y="54.2">GND GND</text>
<text x="64.7" y="59.3">U303</text>
<text x="172.5" y="56.7">GPIO15/ADC2_CH4/XTAL_32K_P</text>
<text x="172.5" y="59.3">GPIO16/ADC2_CH5/XTAL_32K_N</text>
<text x="214.6" y="54.2">GPIO20/ADC2_CH9/USB_D+</text>
<text x="214.6" y="56.7">GPIO19/ADC2_CH8/USB_D-</text>
<text x="25.3" y="65.6">U301</text>
<text x="45.3" y="65.4" transform="rotate(-90 45.3 65.4)">1</text>
<text x="50.4" y="65.4" transform="rotate(-90 50.4 65.4)">2</text>
<text x="61.2" y="61.8">AS193-73LF</text>
<text x="99.2" y="63.1">LQW15AN2N5B00D</text>
<text x="104.1" y="65.6">1</text>
<text x="105.5" y="60.6">L301</text>
<text x="110.3" y="65.6">2</text>
<text x="157.5" y="60.6">C306</text>
<text x="157.8" y="63.1">50pf</text>
<text x="172.5" y="64.4">XTAL_N</text>
<text x="224.7" y="64.4">GPIO1/ADC1_CH0</text>
<text x="229.4" y="61.8">GPIO0/BOOT</text>
<text x="14.6" y="68.2">HL-SMA-KE-02</text>
<text x="45.3" y="68.1" transform="rotate(-90 45.3 68.1)">4</text>
<text x="46.7" y="72">GND</text>
<text x="47.6" y="66.9">5</text>
<text x="49.3" y="71.8" transform="rotate(-90 49.3 71.8)">3</text>
<text x="50.4" y="68.1" transform="rotate(-90 50.4 68.1)">3</text>
<text x="57.7" y="66.9">J2</text>
<text x="57.7" y="72">GND</text>
<text x="74.5" y="66.9">V1</text>
<text x="74.6" y="72">J1</text>
<text x="97.8" y="66.9">C301</text>
<text x="118.1" y="66.9">C303</text>
<text x="152.9" y="72">GND</text>
<text x="159.3" y="66.9">1</text>
<text x="172.5" y="66.9">XTAL_P</text>
<text x="172.5" y="72">MTCK/JTAG/GPIO39</text>
<text x="224.7" y="66.9">GPIO2/ADC1_CH1</text>
<text x="224.7" y="69.4">GPIO3/ADC1_CH2</text>
<text x="224.7" y="72">GPIO4/ADC1_CH3</text>
<text x="57.7" y="77.1">J3</text>
<text x="74.5" y="77.1">V2</text>
<text x="172.5" y="74.5">MTDO/JTAG/GPIO40</text>
<text x="172.5" y="77.1">MTDI/JTAG/GPIO41</text>
<text x="224.7" y="74.5">GPIO5/ADC1_CH4</text>
<text x="224.7" y="77.1">GPIO6/ADC1_CH5</text>
<text x="42.4" y="79.6">GND GND</text>
<text x="93.2" y="78.3">GND</text>
<text x="113.5" y="78.3">GND</text>
<text x="157.5" y="78.3">C305</text>
<text x="172.5" y="79.6">MTMS/JTAG/GPIO42</text>
<text x="224.7" y="79.6">GPIO7/ADC1_CH6</text>
<text x="224.7" y="82.1">GPIO8/ADC1_CH7</text>
<text x="172.5" y="84.7">GPIO46</text>
<text x="223.5" y="87.2">GPIO10/ADC1_CH9</text>
<text x="223.5" y="89.8">GPIO11/ADC2_CH0</text>
<text x="224.7" y="84.7">GPIO9/ADC1_CH8</text>
<text x="172.5" y="91">VDD3P3_CPU</text>
<text x="172.5" y="93.6">VDD3P3_RTC_IO</text>
<text x="223.5" y="92.3">GPIO12/ADC2_CH1</text>
<text x="223.5" y="94.8">GPIO13/ADC2_CH2</text>
<text x="60.9" y="96.1">+3V3</text>
<text x="156.2" y="99.9">C304</text>
<text x="165.1" y="99.9">C308</text>
<text x="172.5" y="96.1">VDD3P3_RTC</text>
<text x="216.4" y="99.9">GPIO17/ADC2_CH6/DAC_1</text>
<text x="223.5" y="97.4">GPIO14/ADC2_CH3</text>
<text x="66" y="106.3">R307</text>
<text x="172.5" y="107.5">SPI_CS1/GPIO26</text>
<text x="216.4" y="102.5">GPIO18/ADC2_CH7/DAC_2</text>
<text x="234.5" y="105">GPIO21</text>
<text x="234.5" y="107.5">GPIO33</text>
<text x="70.1" y="111.4">TS666CJ</text>
<text x="75.4" y="113.9">A</text>
<text x="77.4" y="108.8">U304</text>
<text x="79.3" y="111.4">250GF</text>
<text x="83.1" y="113.9">B</text>
<text x="86.5" y="111.4">009</text>
<text x="151.6" y="111.4">GND</text>
<text x="160.5" y="111.4">GND</text>
<text x="172.5" y="110.1">SPIHD/GPIO27</text>
<text x="172.5" y="112.6">SPIWP/GPIO28</text>
<text x="234.5" y="110.1">GPIO34</text>
<text x="234.5" y="112.6">GPIO35</text>
<text x="172.5" y="115.2">SPICS0/GPIO29</text>
<text x="172.5" y="117.7">SPICLK/GPIO30</text>
<text x="234.5" y="115.2">GPIO36</text>
<text x="234.5" y="117.7">GPIO37</text>
<text x="75.4" y="124.1">C</text>
<text x="83.1" y="124.1">D</text>
<text x="99.1" y="124.1">GND</text>
<text x="172.5" y="120.2">SPIQ/GPIO31</text>
<text x="172.5" y="122.8">SPID/GPIO32</text>
<text x="207.9" y="123.4" transform="rotate(-90 207.9 123.4)">GND</text>
<text x="234.5" y="120.2">GPIO38</text>
<text x="234.5" y="122.8">GPIO45</text>
<text x="38.4" y="131.7">LED301</text>
<text x="93.9" y="127.9">+3V3</text>
<text x="209.2" y="130.4">ESP32-S2</text>
<text x="209.2" y="127.9">U306</text>
<text x="32.4" y="134.2">FC-B1010RGBT-HG</text>
<text x="54.6" y="136.8">R301</text>
<text x="205" y="132.9">GND</text>
<text x="54.6" y="141.8">R302</text>
<text x="99.1" y="138">R308</text>
<text x="101.9" y="140.6">TS666CJ</text>
<text x="107.2" y="143.1">A</text>
<text x="109.2" y="138">U305</text>
<text x="111.1" y="140.6">250GF</text>
<text x="114.9" y="143.1">B</text>
<text x="118.2" y="140.6">009</text>
<text x="26.5" y="145.6">+3V3</text>
<text x="39.9" y="145.6">+</text>
<text x="54.6" y="146.9">R303</text>
<text x="99.1" y="145.6">C302</text>
<text x="107.2" y="153.3">C</text>
<text x="114.9" y="153.3">D</text>
<text x="134.6" y="154.5">GND</text>
<text x="38.4" y="159.6">LED302</text>
<text x="94.5" y="157.1">GND</text>
<text x="32.4" y="162.2">FC-B1010RGBT-HG</text>
<text x="54.6" y="164.7">R304</text>
<text x="26.5" y="173.6">+3V3</text>
<text x="39.9" y="173.6">+</text>
<text x="54.6" y="169.8">R305</text>
<text x="54.6" y="174.9">R306</text>
</g>
<g font-size="1.8" fill="#a90000">
<text x="61.5" y="34">1</text>
<text x="61.5" y="36.6">2</text>
<text x="61.5" y="39.1">3</text>
<text x="61.5" y="41.7">4</text>
<text x="169.5" y="45.5">2</text>
<text x="192.8" y="43.2" transform="rotate(-90 192.8 43.2)">54</text>
<text x="195.3" y="43.2" transform="rotate(-90 195.3 43.2)">51</text>
<text x="204.2" y="42.6" transform="rotate(-90 204.2 42.6)">1</text>
<text x="213.1" y="42.6" transform="rotate(-90 213.1 42.6)">4</text>
<text x="215.6" y="42.6" transform="rotate(-90 215.6 42.6)">3</text>
<text x="224.5" y="43.2" transform="rotate(-90 224.5 43.2)">30</text>
<text x="242.5" y="45.5">48</text>
<text x="168.9" y="50.5">56</text>
<text x="242.5" y="48">49</text>
<text x="242.5" y="53.1">26</text>
<text x="168.9" y="55.6">21</text>
<text x="168.9" y="58.2">22</text>
<text x="242.5" y="55.6">25</text>
<text x="44.2" y="61.7" transform="rotate(-90 44.2 61.7)">1</text>
<text x="49.3" y="61.7" transform="rotate(-90 49.3 61.7)">2</text>
<text x="51.4" y="65.8">5</text>
<text x="55.2" y="65.8">1</text>
<text x="78" y="65.8">6</text>
<text x="102.5" y="64.5">1</text>
<text x="111.9" y="64.5">2</text>
<text x="156.8" y="65.8">1</text>
<text x="161.9" y="65.8">2</text>
<text x="168.9" y="63.2">52</text>
<text x="168.9" y="65.8">53</text>
<text x="243.1" y="63.2">6</text>
<text x="243.1" y="65.8">7</text>
<text x="243.1" y="60.7">5</text>
<text x="44.2" y="71.8" transform="rotate(-90 44.2 71.8)">4</text>
<text x="78" y="70.9">5</text>
<text x="168.9" y="70.9">43</text>
<text x="243.1" y="68.3">8</text>
<text x="243.1" y="70.9">9</text>
<text x="55.2" y="75.9">3</text>
<text x="78" y="75.9">4</text>
<text x="168.9" y="73.4">44</text>
<text x="168.9" y="75.9">46</text>
<text x="242.5" y="75.9">11 G1</text>
<text x="242.5" y="73.4">10</text>
<text x="242.5" y="75.9">11</text>
<text x="168.9" y="78.5">47</text>
<text x="168.9" y="83.6">55</text>
<text x="242.5" y="78.5">12</text>
<text x="242.5" y="81">13</text>
<text x="242.5" y="83.6">14</text>
<text x="168.9" y="89.9">45</text>
<text x="242.5" y="88.6">16</text>
<text x="242.5" y="86.1">15</text>
<text x="168.9" y="92.5">27</text>
<text x="168.9" y="95">20</text>
<text x="242.5" y="91.2">17</text>
<text x="242.5" y="93.7">18</text>
<text x="242.5" y="96.3">19</text>
<text x="242.5" y="98.8">23</text>
<text x="242.5" y="101.3">24</text>
<text x="168.9" y="106.4">29</text>
<text x="242.5" y="103.9">28</text>
<text x="242.5" y="106.4">37</text>
<text x="71.7" y="112.8">1</text>
<text x="86.9" y="112.8">2</text>
<text x="168.9" y="109">31</text>
<text x="168.9" y="111.5">32</text>
<text x="242.5" y="109">38</text>
<text x="242.5" y="111.5">39</text>
<text x="168.9" y="114">33</text>
<text x="168.9" y="116.6">34</text>
<text x="168.9" y="119.1">35</text>
<text x="242.5" y="114">40</text>
<text x="242.5" y="116.6">41</text>
<text x="242.5" y="119.1">42</text>
<text x="71.7" y="122.9">3</text>
<text x="86.9" y="122.9">4</text>
<text x="168.9" y="121.7">36</text>
<text x="242.5" y="121.7">50</text>
<text x="206.8" y="127" transform="rotate(-90 206.8 127)">57</text>
<text x="45.6" y="139.4">4</text>
<text x="103.4" y="142">1</text>
<text x="118.7" y="142">2</text>
<text x="36.8" y="144.5">1</text>
<text x="45.6" y="144.5">3</text>
<text x="45.6" y="149.6">2</text>
<text x="103.4" y="152.1">3</text>
<text x="118.7" y="152.1">4</text>
<text x="45.6" y="167.4">4</text>
<text x="36.8" y="172.5">1</text>
<text x="45.6" y="172.5">3</text>
<text x="45.6" y="177.5">2</text>
</g>
<g font-size="1.8" fill="#0f0f0f">
<text x="45.2" y="36.5">D+</text>
<text x="52.8" y="39">D-</text>
<text x="159.8" y="45.4">LNA_IN</text>
<text x="166.2" y="50.5">EN56</text>
<text x="78" y="65.8">6 V1</text>
<text x="128.3" y="64.4">LNA_IN</text>
<text x="243.1" y="60.7">5 GPIO0</text>
<text x="52.5" y="112.7">GPIO0</text>
<text x="64.8" y="139.4">B1</text>
<text x="90" y="141.9">EN</text>
<text x="64.8" y="149.5">R1</text>
<text x="64.8" y="144.4">G1</text>
<text x="64.8" y="167.3">B2</text>
<text x="64.8" y="172.4">G2</text>
<text x="64.8" y="177.5">R2</text>
</g>
<g font-size="1.8" fill="#725600">
<text x="140.6" y="66.9">XTAL_CLK</text>
<text x="49.4" y="77.1">CLK</text>
<text x="162.2" y="115.2">CS</text>
</g>
<g font-size="1.8" fill="#840084">
<text x="167.1" y="145.6">led</text>
<text x="175.5" y="145.6">jadi</text>
<text x="180.1" y="145.6">satu</text>
<text x="185.4" y="145.6">().</text>
<text x="188.8" y="145.6">(if</text>
<text x="192.2" y="145.6">its</text>
<text x="195.7" y="145.6">active</text>
<text x="202.5" y="145.6">ready</text>
<text x="208.8" y="145.6">OR if</text>
<text x="215.1" y="145.6">its</text>
<text x="218.6" y="145.6">collecting</text>
<text x="229.2" y="145.6">csi/wifi)</text>
<text x="238.5" y="145.6">(spi</text>
<text x="243.3" y="145.6">activity)</text>
</g>
<g font-size="1.1" fill="#006464">
<text x="206.3" y="23.5">100nF</text>
<text x="165" y="32.4">100pF</text>
<text x="176.5" y="32.4">1uF</text>
<text x="236.1" y="31.1">100nF</text>
<text x="248.8" y="31.1">1uF</text>
<text x="260.3" y="31.1">100nF</text>
<text x="97.7" y="69.2">1pF</text>
<text x="118" y="69.2">1.5pF</text>
<text x="157.4" y="80.6">100nF</text>
<text x="156.1" y="102.2">100nF</text>
<text x="165" y="102.2">100nF</text>
<text x="99" y="147.9">100nF</text>
</g>
<g font-size="1.1" fill="#840084">
<text x="207" y="26">50V</text>
<text x="165" y="34.9">50V</text>
<text x="176.5" y="34.9">50V</text>
<text x="236.1" y="33.6">50V</text>
<text x="248.8" y="33.6">50V</text>
<text x="260.3" y="33.6">50V</text>
<text x="97.7" y="71.7">50V</text>
<text x="118" y="71.7">50V</text>
<text x="157.4" y="83.2">50V</text>
<text x="156.1" y="104.8">50V</text>
<text x="165" y="104.8">50V</text>
<text x="99" y="150.5">50V</text>
</g>
</svg>
